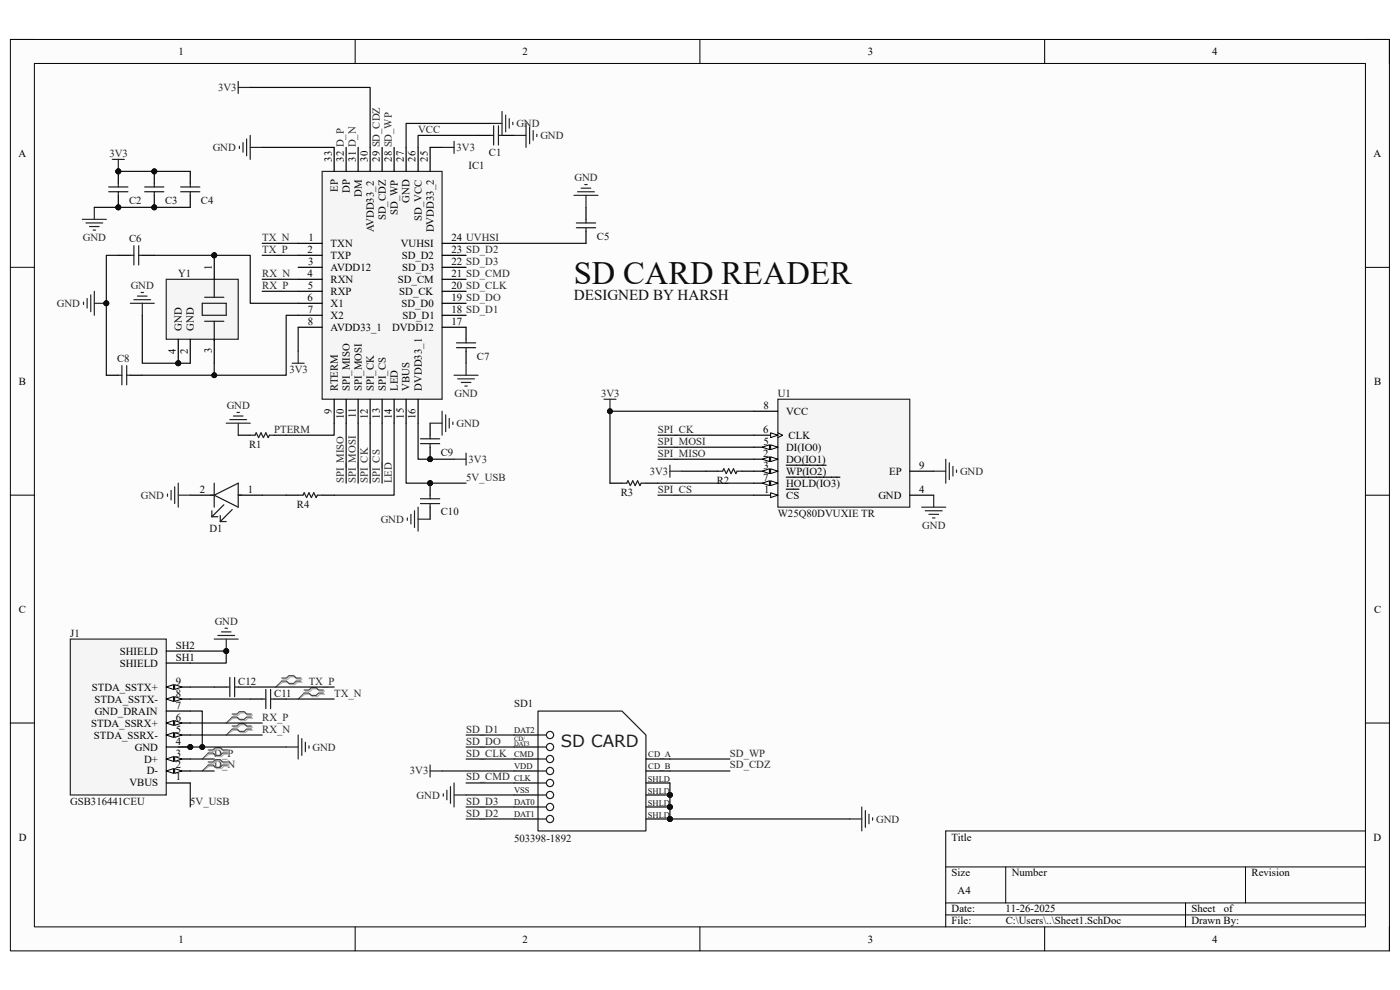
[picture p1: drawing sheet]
<svg xmlns="http://www.w3.org/2000/svg" width="297mm" height="210mm" viewBox="0 0 297 210" stroke-linecap="round" stroke-linejoin="round" font-family="sans-serif">
<path d="M2.2 8.4h292.6v193.3h-292.6z" fill-rule="evenodd" fill="#fcfcfc"/>
<path d="M2.2 8.4h292.6v193.3h-292.6z" fill="none" stroke="#000" stroke-width=".21"/>
<path d="M7.3 13.5h282.4v183.1h-282.4z" fill-rule="evenodd" fill="#fcfcfc"/>
<g fill="none" stroke="#000" stroke-width=".21">
<path d="M2.2 8.4h5.1M7.3 13.5h282.4v183.1h-282.4zM75.3 8.4v5.1M148.5 8.4v5.1M221.6 8.4v5.1M289.7 8.4h5.1v5.1M2.2 56.7h5.1M289.7 56.7h5.1M2.2 105h5.1M289.7 105.1h5.1M2.2 153.4h5.1M289.7 153.4h5.1"/>
<path d="M289.7 176.3h-89.1v20.3M75.3 196.6v5.1M148.5 196.6v5.1M200.6 183.9h89.1M200.6 191.5h89.1M200.6 194.1h89.1M213.4 183.9v7.6M221.6 196.6v5.1M251.5 191.5v5.1M264.2 183.9v7.6M294.8 196.6v5.1"/>
</g>
<path d="M165 84.7h28v22.9h-28z" fill-rule="evenodd" fill="#f5f5f5"/>
<path d="M165 84.7h28v22.9h-28z" fill="none" stroke="#262626" stroke-width=".25"/>
<path d="M159.9 87.2h5.1M159.9 105h5.1" fill="none" stroke="#000" stroke-width=".25"/>
<path d="M163.5 104.5l1.5 .5-1.5 .6z" fill="#fbfbfb"/>
<path d="M163.5 104.5l1.5 .5-1.5 .6z" fill="none" stroke="#000" stroke-width=".21"/>
<path d="M159.9 102.5h5.1M166.8 103.8h2.7" fill="none" stroke="#000" stroke-width=".25"/>
<path d="M163.5 102l1.5 .5-1.5 .5z" fill="#fbfbfb"/>
<path d="M163.5 102l1.5 .5-1.5 .5z" fill="none" stroke="#000" stroke-width=".21"/>
<path d="M161.7 102.5l1.5-.5v1z" fill="#fbfbfb"/>
<path d="M161.7 102.5l1.5-.5v1z" fill="none" stroke="#000" stroke-width=".21"/>
<path d="M159.9 100h5.1M166.8 101.2h11.4" fill="none" stroke="#000" stroke-width=".25"/>
<path d="M163.5 99.4l1.5 .6-1.5 .5z" fill="#fbfbfb"/>
<path d="M163.5 99.4l1.5 .6-1.5 .5z" fill="none" stroke="#000" stroke-width=".21"/>
<path d="M161.7 100l1.5-.6v1.1z" fill="#fbfbfb"/>
<path d="M161.7 100l1.5-.6v1.1z" fill="none" stroke="#000" stroke-width=".21"/>
<path d="M159.9 92.3h5.1M166.8 98.7h8.5" fill="none" stroke="#000" stroke-width=".25"/>
<path d="M163.5 91.8l1.5 .5-1.5 .5z" fill="#fbfbfb"/>
<path d="M163.5 91.8l1.5 .5-1.5 .5zM165 91.8l1 .5-1 .5" fill="none" stroke="#000" stroke-width=".21"/>
<path d="M159.9 94.9h5.1" fill="none" stroke="#000" stroke-width=".25"/>
<path d="M163.5 94.4l1.5 .5-1.5 .5z" fill="#fbfbfb"/>
<path d="M163.5 94.4l1.5 .5-1.5 .5z" fill="none" stroke="#000" stroke-width=".21"/>
<path d="M161.7 94.9l1.5-.5v1z" fill="#fbfbfb"/>
<path d="M161.7 94.9l1.5-.5v1z" fill="none" stroke="#000" stroke-width=".21"/>
<path d="M159.9 97.4h5.1" fill="none" stroke="#000" stroke-width=".25"/>
<path d="M163.5 96.9l1.5 .5-1.5 .5z" fill="#fbfbfb"/>
<path d="M163.5 96.9l1.5 .5-1.5 .5z" fill="none" stroke="#000" stroke-width=".21"/>
<path d="M161.7 97.4l1.5-.5v1z" fill="#fbfbfb"/>
<path d="M161.7 97.4l1.5-.5v1z" fill="none" stroke="#000" stroke-width=".21"/>
<path d="M193 100h5.1M193 105.1h5.1" fill="none" stroke="#000" stroke-width=".25"/>
<circle cx="37.8" cy="77.1" r=".51" fill="#0e0e0e"/>
<circle cx="37.8" cy="77.1" r=".51" fill="none" stroke="#0e0e0e" stroke-width=".21"/>
<circle cx="45.5" cy="54.2" r=".51" fill="#0e0e0e"/>
<circle cx="45.5" cy="54.2" r=".51" fill="none" stroke="#0e0e0e" stroke-width=".21"/>
<path d="M35.3 59.3h15.2v12.7h-15.2z" fill-rule="evenodd" fill="#f5f5f5"/>
<path d="M35.3 59.3h15.2v12.7h-15.2z" fill="none" stroke="#262626" stroke-width=".25"/>
<path d="M45.5 59.3v3.8M42.9 64.3h5.1v2.6h-5.1zM43.4 63.1h4.1M43.4 68.2h4.1M45.5 68.2v4" fill="none" stroke="#1c1c1c" stroke-width=".25"/>
<path d="M37.8 72v5.1M40.4 72v5.1" fill="none" stroke="#000" stroke-width=".25"/>
<circle cx="37.8" cy="77.1" r=".51" fill="#0e0e0e"/>
<circle cx="37.8" cy="77.1" r=".51" fill="none" stroke="#0e0e0e" stroke-width=".21"/>
<path d="M45.5 54.2v5.1" fill="none" stroke="#000" stroke-width=".25"/>
<circle cx="45.5" cy="54.2" r=".51" fill="#0e0e0e"/>
<circle cx="45.5" cy="54.2" r=".51" fill="none" stroke="#0e0e0e" stroke-width=".21"/>
<path d="M45.5 72v5.1" fill="none" stroke="#000" stroke-width=".25"/>
<path d="M17.7 64.1v.5M18.5 63.3v2.1M19.2 62.6v3.5M20 61.8v5.1M20 64.3h2.6" fill="none" stroke="#262626" stroke-width=".25"/>
<circle cx="22.6" cy="64.3" r=".51" fill="#0e0e0e"/>
<circle cx="22.6" cy="64.3" r=".51" fill="none" stroke="#0e0e0e" stroke-width=".21"/>
<path d="M25.1 54.2h2.5M30.2 54.2h2.5M22.6 79.6h2.5M27.6 79.6h2.6" fill="none" stroke="#000" stroke-width=".25"/>
<path d="M27.6 54.2h.8M28.4 52.1v4.1M29.4 52.1v4.1M29.4 54.2h.8M25.1 79.6h.8M25.9 77.6v4M26.9 77.6v4M26.9 79.6h.7" fill="none" stroke="#1c1c1c" stroke-width=".25"/>
<path d="M27.6 64.3h5.1M28.4 63.6h3.6M29.2 62.8h2M29.9 62.1h.5M30.2 64.3v2.6" fill="none" stroke="#262626" stroke-width=".25"/>
<path d="M68.3 36.4h25.5v48.3h-25.5z" fill-rule="evenodd" fill="#f5f5f5"/>
<g fill="none" stroke="#262626" stroke-width=".25">
<path d="M68.3 36.4h25.5v48.3h-25.5zM62 77.1h2.5M63.3 74.5v2.6M48 89.8h5.1M48.8 89h3.5M49.5 88.3h2.1M50.3 87.5h.5M50.5 89.8v2.5M96.3 97.4h2.6M98.9 96.1v2.6M35.5 104.8v.5M36.3 104v2.1"/>
<path d="M37.1 103.3v3.5M37.8 102.5v5.1M37.8 105h2.6"/>
</g>
<g fill="none" stroke="#000" stroke-width=".25">
<path d="M70.9 31.3v5.1M73.4 31.3v5.1M76 31.3v5.1M78.5 31.3v5.1M81.1 31.3v5.1M83.6 31.3v5.1M86.2 31.3v5.1M88.7 31.3v5.1M91.2 31.3v5.1M63.3 51.6h5M63.3 54.2h5M63.3 56.7h5"/>
<path d="M63.3 59.3h5M93.8 51.6h5.1M93.8 54.2h5.1M93.8 56.7h5.1M93.8 59.3h5.1M63.3 61.8h5M63.3 64.3h5M63.3 66.9h5M63.3 69.4h5M93.8 61.8h5.1M93.8 64.3h5.1M93.8 66.9h5.1"/>
<path d="M93.8 69.4h5.1M50.5 92.3h2.6M58.2 92.3h2.5M70.9 84.7v5.1M73.4 84.7v5.1M76 84.7v5.1M78.5 84.7v5.1M81.1 84.7v5.1M83.6 84.7v5.1M86.2 84.7v5.1M88.7 84.7v5.1M40.4 105h5.1"/>
<path d="M50.5 105h5.1M60.7 105h2.6M68.3 105h2.6"/>
</g>
<path d="M53.1 92.3h1l.3-.5 .5 1 .5-1 .5 1 .5-1 .5 1 .3-.5h1M44.7 105h.8M44.9 109.6h1.3M44.9 108.4v1.2M45.5 105l5-2.5v5.1zM45.5 102.5v5.1M46.7 110.6h1.3M46.7 109.4v1.2M47.5 107.1l-2.6 2.5M49.3 108.1l-2.6 2.5M50.5 105h.8M63.3 105h1l.2-.5 .5 1.1 .5-1.1 .6 1.1 .5-1.1 .5 1.1 .2-.6h1" fill="none" stroke="#1c1c1c" stroke-width=".25"/>
<circle cx="91.2" cy="97.4" r=".51" fill="#0e0e0e"/>
<circle cx="91.2" cy="97.4" r=".51" fill="none" stroke="#0e0e0e" stroke-width=".21"/>
<path d="M91.2 94.9v2.5" fill="none" stroke="#000" stroke-width=".25"/>
<circle cx="91.2" cy="97.4" r=".51" fill="#0e0e0e"/>
<circle cx="91.2" cy="97.4" r=".51" fill="none" stroke="#0e0e0e" stroke-width=".21"/>
<path d="M91.2 89.8v2.5" fill="none" stroke="#000" stroke-width=".25"/>
<path d="M89.2 93.1h4.1M89.2 94.1h4.1M91.2 92.3v.8M91.2 94.1v.8" fill="none" stroke="#1c1c1c" stroke-width=".25"/>
<circle cx="91.2" cy="102.5" r=".51" fill="#0e0e0e"/>
<circle cx="91.2" cy="102.5" r=".51" fill="none" stroke="#0e0e0e" stroke-width=".21"/>
<path d="M91.2 102.5v2.5M91.2 107.6v2.5" fill="none" stroke="#000" stroke-width=".25"/>
<circle cx="91.2" cy="102.5" r=".51" fill="#0e0e0e"/>
<circle cx="91.2" cy="102.5" r=".51" fill="none" stroke="#0e0e0e" stroke-width=".21"/>
<g fill="none" stroke="#1c1c1c" stroke-width=".25">
<path d="M104 28.7h.7M104.7 26.7v4.1M105.7 26.7v4.1M105.7 28.7h.8M122.3 47.3h4M122.3 48.3h4M124.3 46.5v.8M124.3 48.3v.8M96.8 72.7h4.1M96.8 73.8h4.1M98.9 72v.7M98.9 73.8v.7"/>
<path d="M89.2 105.8h4.1M89.2 106.8h4.1M91.2 105v.8M91.2 106.8v.8"/>
</g>
<g fill="none" stroke="#262626" stroke-width=".25">
<path d="M50.5 17.3v2.5M50.5 18.5h2.6M50.8 31v.5M51.6 30.2v2.1M52.3 29.5v3.5M53.1 31.3h2.5M53.1 28.7v5.1M93.8 31.3h2.5M96.3 30v2.5M104 26.2h2.5M106.5 23.6v5.1M107.3 24.4v3.6"/>
<path d="M108 25.2v2M108.8 25.9v.5M109.1 28.7h2.5M111.6 26.2v5.1M112.4 26.9v3.6M113.1 27.7v2M113.9 28.5v.5M123.3 39.9h2M124.1 39.2h.5M121.8 41.4h5.1M122.5 40.7h3.6M124.3 41.4v2.6"/>
<path d="M96.3 79.6h5.1M98.9 77.1v2.5M91.2 89.8h2.6M93.8 87.2v5.1M94.6 88v3.6M95.3 88.8v2M96.1 89.5v.5M97.1 80.4h3.6M97.9 81.1h2M98.6 81.9h.5M86.4 109.9v.5M87.2 109.1v2.1"/>
<path d="M87.9 108.4v3.5M88.7 107.6v5.1M88.7 110.1h2.5"/>
</g>
<path d="M101.4 28.7h2.6M106.5 28.7h2.6M124.3 44v2.5M124.3 49.1v2.5M98.9 69.4v2.6M98.9 74.5v2.6" fill="none" stroke="#000" stroke-width=".25"/>
<circle cx="25.1" cy="44" r=".51" fill="#0e0e0e"/>
<circle cx="25.1" cy="44" r=".51" fill="none" stroke="#0e0e0e" stroke-width=".21"/>
<circle cx="25.1" cy="36.4" r=".51" fill="#0e0e0e"/>
<circle cx="25.1" cy="36.4" r=".51" fill="none" stroke="#0e0e0e" stroke-width=".21"/>
<path d="M25.1 41.4v2.6" fill="none" stroke="#000" stroke-width=".25"/>
<circle cx="25.1" cy="44" r=".51" fill="#0e0e0e"/>
<circle cx="25.1" cy="44" r=".51" fill="none" stroke="#0e0e0e" stroke-width=".21"/>
<path d="M25.1 36.4v2.5" fill="none" stroke="#000" stroke-width=".25"/>
<circle cx="25.1" cy="36.4" r=".51" fill="#0e0e0e"/>
<circle cx="25.1" cy="36.4" r=".51" fill="none" stroke="#0e0e0e" stroke-width=".21"/>
<path d="M23.1 39.7h4M25.1 38.9v.8M23.1 40.7h4M25.1 40.7v.7" fill="none" stroke="#1c1c1c" stroke-width=".25"/>
<circle cx="32.7" cy="44" r=".51" fill="#0e0e0e"/>
<circle cx="32.7" cy="44" r=".51" fill="none" stroke="#0e0e0e" stroke-width=".21"/>
<circle cx="32.7" cy="36.4" r=".51" fill="#0e0e0e"/>
<circle cx="32.7" cy="36.4" r=".51" fill="none" stroke="#0e0e0e" stroke-width=".21"/>
<path d="M32.7 41.4v2.6" fill="none" stroke="#000" stroke-width=".25"/>
<circle cx="32.7" cy="44" r=".51" fill="#0e0e0e"/>
<circle cx="32.7" cy="44" r=".51" fill="none" stroke="#0e0e0e" stroke-width=".21"/>
<path d="M32.7 36.4v2.5" fill="none" stroke="#000" stroke-width=".25"/>
<circle cx="32.7" cy="36.4" r=".51" fill="#0e0e0e"/>
<circle cx="32.7" cy="36.4" r=".51" fill="none" stroke="#0e0e0e" stroke-width=".21"/>
<path d="M30.7 39.7h4.1M32.7 38.9v.8M38.3 39.7h4.1M40.4 38.9v.8M30.7 40.7h4.1M32.7 40.7v.7M38.3 40.7h4.1M40.4 40.7v.7" fill="none" stroke="#1c1c1c" stroke-width=".25"/>
<path d="M40.4 36.4v2.5M40.4 41.4v2.6" fill="none" stroke="#000" stroke-width=".25"/>
<path d="M23.8 33.8h2.6M25.1 33.8v2.6" fill="none" stroke="#262626" stroke-width=".25"/>
<circle cx="25.1" cy="36.4" r=".51" fill="#0e0e0e"/>
<circle cx="25.1" cy="36.4" r=".51" fill="none" stroke="#0e0e0e" stroke-width=".21"/>
<g fill="none" stroke="#262626" stroke-width=".25">
<path d="M17.5 46.5h5.1M18.2 47.3h3.6M19 48.1h2M19.8 48.8h.5M20 44v2.5M45.5 135.6h5M46.2 134.8h3.6M47 134h2M47.7 133.3h.5M48 135.6v2.5M60.7 158.5h2.6M63.3 155.9v5.1"/>
<path d="M64 156.7v3.5M64.8 157.5v2M65.5 158.2v.5"/>
</g>
<path d="M45.5 145.7h2.5M50.5 145.7h2.6M53.1 148.3h2.5M58.2 148.3h2.5" fill="none" stroke="#000" stroke-width=".25"/>
<path d="M48 145.7h.8M48.8 143.7v4.1M49.8 143.7v4.1M49.8 145.7h.7M55.6 148.3h.8M56.4 146.3v4M57.4 146.3v4M57.4 148.3h.8" fill="none" stroke="#1c1c1c" stroke-width=".25"/>
<circle cx="48" cy="138.1" r=".51" fill="#0e0e0e"/>
<circle cx="48" cy="138.1" r=".51" fill="none" stroke="#0e0e0e" stroke-width=".21"/>
<path d="M44.4 159.4h1.1l.5-.5h1l.5 .5h1M44.4 160h1.1l.5 .5h1l.5-.5h1M49.5 151.7h1l.5-.5h1.1l.5 .5h1M49.5 152.4h1l.5 .5h1.1l.5-.5h1M49.5 154.3h1l.5-.5h1.1l.5 .5h1M49.5 154.9h1l.5 .5h1.1l.5-.5h1M60 144.1h1l.5-.5h1.1l.5 .5h1M60 144.7h1l.5 .5h1.1l.5-.5h1M64.8 146.6h1l.5-.5h1l.5 .5h1.1M64.8 147.3h1l.5 .5h1l.5-.5h1.1M44.4 161.9h1.1l.5-.5h1l.5 .5h1M44.4 162.5h1.1l.5 .5h1l.5-.5h1" fill="none" stroke="#aeaeae" stroke-width=".25"/>
<path d="M44.4 160l-1.5 1M49.5 152.4l-1.5 1M49.5 154.9l-1.5 1M60 144.7l-1.5 1M64.8 147.3l-1.5 1M44.4 162.5l-1.5 1.1" fill="none" stroke="#aeaeae" stroke-width=".21"/>
<path d="M44.2 159.1h1l.5-.5h1l.5 .5h1M44.2 159.7h1l.5 .5h1l.5-.5h1M49.3 151.5h1l.5-.5h1l.5 .5h1M49.3 152.1h1l.5 .5h1l.5-.5h1M49.3 154h1l.5-.5h1l.5 .5h1M49.3 154.7h1l.5 .5h1l.5-.5h1M59.8 143.8h1l.5-.5h1l.5 .5h1M59.8 144.5h1l.5 .5h1l.5-.5h1M64.5 146.4h1l.6-.5h1l.5 .5h1M64.5 147h1l.6 .5h1l.5-.5h1M44.2 161.6h1l.5-.5h1l.5 .5h1M44.2 162.3h1l.5 .5h1l.5-.5h1" fill="none" stroke="#4c4c4c" stroke-width=".25"/>
<path d="M44.2 159.7l-1.3 1.3M49.3 154.7l-1.3 1.2M49.3 152.1l-1.3 1.3M59.8 144.5l-1.3 1.2M64.5 147l-1.2 1.3M44.2 162.3l-1.3 1.3" fill="none" stroke="#4c4c4c" stroke-width=".21"/>
<g fill="none" stroke="#262626" stroke-width=".25">
<path d="M128.1 84.7h2.6M129.4 84.7v2.5M142.1 98.7v2.5M142.1 100h2.6M198.1 100h2.5M200.6 97.4v5.1M201.4 98.2v3.5M202.2 98.9v2.1M202.9 99.7v.5M195.5 107.6h5.1M196.3 108.4h3.6M197.1 109.1h2"/>
<path d="M197.8 109.9h.6M198.1 105.1v2.5M91.2 162.3v2.5M91.2 163.6h2.6M94 168.4v.5M94.8 167.6v2.1M95.6 166.9v3.5M96.3 166.1v5.1M96.3 168.6h2.6M180.3 173.7h2.5M182.8 171.2v5.1M183.6 172v3.5"/>
<path d="M184.4 172.7v2.1M185.1 173.5v.5"/>
</g>
<path d="M149.8 100h2.5M157.4 100h2.5M129.4 102.5h2.5M137 102.5h2.6" fill="none" stroke="#000" stroke-width=".25"/>
<path d="M152.3 100h1l.3-.6 .5 1.1 .5-1.1 .5 1.1 .5-1.1 .5 1.1 .3-.5h1M131.9 102.5h1.1l.2-.5 .5 1 .5-1 .5 1 .6-1 .5 1 .2-.5h1" fill="none" stroke="#1c1c1c" stroke-width=".25"/>
<circle cx="129.4" cy="87.2" r=".51" fill="#0e0e0e"/>
<circle cx="129.4" cy="87.2" r=".51" fill="none" stroke="#0e0e0e" stroke-width=".21"/>
<circle cx="40.4" cy="158.5" r=".51" fill="#0e0e0e"/>
<circle cx="40.4" cy="158.5" r=".51" fill="none" stroke="#0e0e0e" stroke-width=".21"/>
<path d="M14.9 135.6h20.4v33h-20.4z" fill-rule="evenodd" fill="#f5f5f5"/>
<path d="M14.9 135.6h20.4v33h-20.4z" fill="none" stroke="#262626" stroke-width=".25"/>
<path d="M35.3 166.1h5.1M35.3 163.6h5.1" fill="none" stroke="#000" stroke-width=".25"/>
<path d="M35.3 163.6l1.5-.6v1.1z" fill="#fbfbfb"/>
<path d="M35.3 163.6l1.5-.6v1.1z" fill="none" stroke="#000" stroke-width=".21"/>
<path d="M37.1 163l1.5 .6-1.5 .5z" fill="#fbfbfb"/>
<path d="M37.1 163l1.5 .6-1.5 .5z" fill="none" stroke="#000" stroke-width=".21"/>
<path d="M35.3 161h5.1" fill="none" stroke="#000" stroke-width=".25"/>
<path d="M35.3 161l1.5-.5v1z" fill="#fbfbfb"/>
<path d="M35.3 161l1.5-.5v1z" fill="none" stroke="#000" stroke-width=".21"/>
<path d="M37.1 160.5l1.5 .5-1.5 .5z" fill="#fbfbfb"/>
<path d="M37.1 160.5l1.5 .5-1.5 .5z" fill="none" stroke="#000" stroke-width=".21"/>
<path d="M35.3 158.5h5.1" fill="none" stroke="#000" stroke-width=".25"/>
<circle cx="40.4" cy="158.5" r=".51" fill="#0e0e0e"/>
<circle cx="40.4" cy="158.5" r=".51" fill="none" stroke="#0e0e0e" stroke-width=".21"/>
<path d="M35.3 155.9h5.1" fill="none" stroke="#000" stroke-width=".25"/>
<path d="M35.3 155.9l1.5-.5v1z" fill="#fbfbfb"/>
<path d="M35.3 155.9l1.5-.5v1z" fill="none" stroke="#000" stroke-width=".21"/>
<path d="M37.1 155.4l1.5 .5-1.5 .5z" fill="#fbfbfb"/>
<path d="M37.1 155.4l1.5 .5-1.5 .5z" fill="none" stroke="#000" stroke-width=".21"/>
<path d="M35.3 153.4h5.1" fill="none" stroke="#000" stroke-width=".25"/>
<path d="M35.3 153.4l1.5-.5v1z" fill="#fbfbfb"/>
<path d="M35.3 153.4l1.5-.5v1z" fill="none" stroke="#000" stroke-width=".21"/>
<path d="M37.1 152.9l1.5 .5-1.5 .5z" fill="#fbfbfb"/>
<path d="M37.1 152.9l1.5 .5-1.5 .5z" fill="none" stroke="#000" stroke-width=".21"/>
<path d="M35.3 150.8h5.1M35.3 148.3h5.1" fill="none" stroke="#000" stroke-width=".25"/>
<path d="M35.3 148.3l1.5-.5v1z" fill="#fbfbfb"/>
<path d="M35.3 148.3l1.5-.5v1z" fill="none" stroke="#000" stroke-width=".21"/>
<path d="M37.1 147.8l1.5 .5-1.5 .5z" fill="#fbfbfb"/>
<path d="M37.1 147.8l1.5 .5-1.5 .5z" fill="none" stroke="#000" stroke-width=".21"/>
<path d="M35.3 145.7h5.1" fill="none" stroke="#000" stroke-width=".25"/>
<path d="M35.3 145.7l1.5-.5v1.1z" fill="#fbfbfb"/>
<path d="M35.3 145.7l1.5-.5v1.1z" fill="none" stroke="#000" stroke-width=".21"/>
<path d="M37.1 145.2l1.5 .5-1.5 .6z" fill="#fbfbfb"/>
<path d="M37.1 145.2l1.5 .5-1.5 .6z" fill="none" stroke="#000" stroke-width=".21"/>
<path d="M35.3 138.1h5.1M35.3 140.7h5.1" fill="none" stroke="#000" stroke-width=".25"/>
<circle cx="142.1" cy="171.2" r=".51" fill="#0e0e0e"/>
<circle cx="142.1" cy="171.2" r=".51" fill="none" stroke="#0e0e0e" stroke-width=".21"/>
<circle cx="142.1" cy="173.7" r=".51" fill="#0e0e0e"/>
<circle cx="142.1" cy="173.7" r=".51" fill="none" stroke="#0e0e0e" stroke-width=".21"/>
<circle cx="142.1" cy="168.6" r=".51" fill="#0e0e0e"/>
<circle cx="142.1" cy="168.6" r=".51" fill="none" stroke="#0e0e0e" stroke-width=".21"/>
<path d="M137 171.2h5.1" fill="none" stroke="#000" stroke-width=".25"/>
<circle cx="142.1" cy="171.2" r=".51" fill="#0e0e0e"/>
<circle cx="142.1" cy="171.2" r=".51" fill="none" stroke="#0e0e0e" stroke-width=".21"/>
<path d="M137 173.7h5.1" fill="none" stroke="#000" stroke-width=".25"/>
<circle cx="142.1" cy="173.7" r=".51" fill="#0e0e0e"/>
<circle cx="142.1" cy="173.7" r=".51" fill="none" stroke="#0e0e0e" stroke-width=".21"/>
<path d="M109.1 155.9h5M109.1 158.5h5M109.1 161h5M109.1 163.6h5M109.1 166.1h5M109.1 171.2h5M109.1 173.7h5M109.1 168.6h5M137 161h5.1M137 163.6h5.1M137 166.1h5.1M137 168.6h5.1" fill="none" stroke="#000" stroke-width=".25"/>
<circle cx="142.1" cy="168.6" r=".51" fill="#0e0e0e"/>
<circle cx="142.1" cy="168.6" r=".51" fill="none" stroke="#0e0e0e" stroke-width=".21"/>
<path d="M114.1 150.8h17.9l5 5.1v20.4h-22.9z" fill="none" stroke="#1c1c1c" stroke-width=".25"/>
<circle cx="116.7" cy="158.5" r=".76" fill="#fefefe"/>
<circle cx="116.7" cy="158.5" r=".76" fill="none" stroke="#1c1c1c" stroke-width=".25"/>
<circle cx="116.7" cy="161" r=".76" fill="#fefefe"/>
<circle cx="116.7" cy="161" r=".76" fill="none" stroke="#1c1c1c" stroke-width=".25"/>
<circle cx="116.7" cy="155.9" r=".76" fill="#fefefe"/>
<circle cx="116.7" cy="155.9" r=".76" fill="none" stroke="#1c1c1c" stroke-width=".25"/>
<circle cx="116.7" cy="163.6" r=".76" fill="#fefefe"/>
<circle cx="116.7" cy="163.6" r=".76" fill="none" stroke="#1c1c1c" stroke-width=".25"/>
<circle cx="116.7" cy="166.1" r=".76" fill="#fefefe"/>
<circle cx="116.7" cy="166.1" r=".76" fill="none" stroke="#1c1c1c" stroke-width=".25"/>
<circle cx="116.7" cy="171.2" r=".76" fill="#fefefe"/>
<circle cx="116.7" cy="171.2" r=".76" fill="none" stroke="#1c1c1c" stroke-width=".25"/>
<circle cx="116.7" cy="168.6" r=".76" fill="#fefefe"/>
<circle cx="116.7" cy="168.6" r=".76" fill="none" stroke="#1c1c1c" stroke-width=".25"/>
<circle cx="116.7" cy="173.7" r=".76" fill="#fefefe"/>
<g fill="none" stroke="#1c1c1c" stroke-width=".25">
<path d="M114.1 155.9h1.8M114.1 158.5h1.8M114.1 161h1.8M114.1 163.6h1.8M114.1 166.1h1.8M114.1 168.6h1.8M114.1 171.2h1.8M114.1 173.7h1.8"/>
<circle cx="116.7" cy="173.7" r=".76"/>
</g>
<path d="M25.1 54.2h-2.5v10.1" fill="none" stroke="#0e0e0e" stroke-width=".25"/>
<circle cx="22.6" cy="64.3" r=".51" fill="#0e0e0e"/>
<circle cx="22.6" cy="64.3" r=".51" fill="none" stroke="#0e0e0e" stroke-width=".21"/>
<path d="M22.6 64.3v15.3" fill="none" stroke="#0e0e0e" stroke-width=".25"/>
<circle cx="22.6" cy="64.3" r=".51" fill="#0e0e0e"/>
<circle cx="22.6" cy="64.3" r=".51" fill="none" stroke="#0e0e0e" stroke-width=".21"/>
<path d="M45.5 77.1v2.5h-15.3" fill="none" stroke="#0e0e0e" stroke-width=".25"/>
<circle cx="45.5" cy="79.6" r=".51" fill="#0e0e0e"/>
<circle cx="45.5" cy="79.6" r=".51" fill="none" stroke="#0e0e0e" stroke-width=".21"/>
<path d="M32.7 54.2h12.8" fill="none" stroke="#0e0e0e" stroke-width=".25"/>
<circle cx="45.5" cy="54.2" r=".51" fill="#0e0e0e"/>
<circle cx="45.5" cy="54.2" r=".51" fill="none" stroke="#0e0e0e" stroke-width=".21"/>
<path d="M37.8 77.1h2.6" fill="none" stroke="#0e0e0e" stroke-width=".25"/>
<circle cx="37.8" cy="77.1" r=".51" fill="#0e0e0e"/>
<circle cx="37.8" cy="77.1" r=".51" fill="none" stroke="#0e0e0e" stroke-width=".21"/>
<path d="M30.2 66.9v10.2h7.6" fill="none" stroke="#0e0e0e" stroke-width=".25"/>
<circle cx="37.8" cy="77.1" r=".51" fill="#0e0e0e"/>
<circle cx="37.8" cy="77.1" r=".51" fill="none" stroke="#0e0e0e" stroke-width=".21"/>
<path d="M45.5 54.2h7.6v10.1h10.2" fill="none" stroke="#0e0e0e" stroke-width=".25"/>
<circle cx="45.5" cy="54.2" r=".51" fill="#0e0e0e"/>
<circle cx="45.5" cy="54.2" r=".51" fill="none" stroke="#0e0e0e" stroke-width=".21"/>
<path d="M63.3 66.9h-2.6v12.7h-15.2" fill="none" stroke="#0e0e0e" stroke-width=".25"/>
<circle cx="45.5" cy="79.6" r=".51" fill="#0e0e0e"/>
<circle cx="45.5" cy="79.6" r=".51" fill="none" stroke="#0e0e0e" stroke-width=".21"/>
<path d="M63.3 69.4v5.1M83.6 89.8v15.2h-12.7M86.2 89.8v12.7h12.7M55.6 105h5.1" fill="none" stroke="#0e0e0e" stroke-width=".25"/>
<circle cx="91.2" cy="102.5" r=".51" fill="#0e0e0e"/>
<circle cx="91.2" cy="102.5" r=".51" fill="none" stroke="#0e0e0e" stroke-width=".21"/>
<path d="M88.7 89.8v7.6h7.6" fill="none" stroke="#0e0e0e" stroke-width=".25"/>
<circle cx="91.2" cy="97.4" r=".51" fill="#0e0e0e"/>
<circle cx="91.2" cy="97.4" r=".51" fill="none" stroke="#0e0e0e" stroke-width=".21"/>
<g fill="none" stroke="#0e0e0e" stroke-width=".25">
<path d="M53.1 18.5h25.4v12.8M25.1 36.4h15.3M55.6 31.3h15.3M91.2 31.3h2.6M101.4 28.7h-12.7v2.6M104 26.2h-17.8v5.1M55.6 51.6h7.7M55.6 59.3h7.7M55.6 54.2h7.7M98.9 51.6h25.4M55.6 61.8h7.7M70.9 89.8v2.5h-10.2"/>
<path d="M73.4 89.8v12.7M76 89.8v12.7M78.5 89.8v12.7M81.1 89.8v12.7"/>
</g>
<circle cx="25.1" cy="36.4" r=".51" fill="#0e0e0e"/>
<circle cx="25.1" cy="36.4" r=".51" fill="none" stroke="#0e0e0e" stroke-width=".21"/>
<circle cx="32.7" cy="36.4" r=".51" fill="#0e0e0e"/>
<circle cx="32.7" cy="36.4" r=".51" fill="none" stroke="#0e0e0e" stroke-width=".21"/>
<path d="M20 44h20.4" fill="none" stroke="#0e0e0e" stroke-width=".25"/>
<circle cx="25.1" cy="44" r=".51" fill="#0e0e0e"/>
<circle cx="25.1" cy="44" r=".51" fill="none" stroke="#0e0e0e" stroke-width=".21"/>
<circle cx="32.7" cy="44" r=".51" fill="#0e0e0e"/>
<circle cx="32.7" cy="44" r=".51" fill="none" stroke="#0e0e0e" stroke-width=".21"/>
<path d="M40.4 138.1h7.6" fill="none" stroke="#0e0e0e" stroke-width=".25"/>
<circle cx="48" cy="138.1" r=".51" fill="#0e0e0e"/>
<circle cx="48" cy="138.1" r=".51" fill="none" stroke="#0e0e0e" stroke-width=".21"/>
<path d="M40.4 153.4h15.2M40.4 155.9h15.2M60.7 148.3h10.2M40.4 161h5.1M40.4 163.6h5.1M142.1 173.7h38.2" fill="none" stroke="#0e0e0e" stroke-width=".25"/>
<circle cx="142.1" cy="173.7" r=".51" fill="#0e0e0e"/>
<circle cx="142.1" cy="173.7" r=".51" fill="none" stroke="#0e0e0e" stroke-width=".21"/>
<path d="M139.6 97.4h20.3M144.7 100h5.1M159.9 87.2h-30.5v15.3M139.6 105h20.3M139.6 102.5h20.3M93.8 163.6h15.3M98.9 168.6h10.2M142.1 163.6h12.7M142.1 161h12.7" fill="none" stroke="#0e0e0e" stroke-width=".25"/>
<circle cx="129.4" cy="87.2" r=".51" fill="#0e0e0e"/>
<circle cx="129.4" cy="87.2" r=".51" fill="none" stroke="#0e0e0e" stroke-width=".21"/>
<path d="M139.6 92.3h20.3M139.6 94.9h20.3M37.8 158.5h22.9" fill="none" stroke="#0e0e0e" stroke-width=".25"/>
<circle cx="42.9" cy="158.5" r=".51" fill="#0e0e0e"/>
<circle cx="42.9" cy="158.5" r=".51" fill="none" stroke="#0e0e0e" stroke-width=".21"/>
<circle cx="40.4" cy="158.5" r=".51" fill="#0e0e0e"/>
<circle cx="40.4" cy="158.5" r=".51" fill="none" stroke="#0e0e0e" stroke-width=".21"/>
<path d="M48 138.1v2.6h-7.6" fill="none" stroke="#0e0e0e" stroke-width=".25"/>
<circle cx="48" cy="138.1" r=".51" fill="#0e0e0e"/>
<circle cx="48" cy="138.1" r=".51" fill="none" stroke="#0e0e0e" stroke-width=".21"/>
<path d="M40.4 150.8h2.5v7.7M53.1 145.7h17.8M40.4 166.1v5.1" fill="none" stroke="#0e0e0e" stroke-width=".25"/>
<circle cx="42.9" cy="158.5" r=".51" fill="#0e0e0e"/>
<circle cx="42.9" cy="158.5" r=".51" fill="none" stroke="#0e0e0e" stroke-width=".21"/>
<path d="M40.4 145.7h5.1M40.4 148.3h12.7M98.9 155.9h10.2M98.9 158.5h10.2M98.9 171.2h10.2M98.9 161h10.2M98.9 166.1h10.2M98.9 173.7h10.2M142.1 166.1v7.6" fill="none" stroke="#0e0e0e" stroke-width=".25"/>
<circle cx="142.1" cy="168.6" r=".51" fill="#0e0e0e"/>
<circle cx="142.1" cy="168.6" r=".51" fill="none" stroke="#0e0e0e" stroke-width=".21"/>
<circle cx="142.1" cy="171.2" r=".51" fill="#0e0e0e"/>
<circle cx="142.1" cy="171.2" r=".51" fill="none" stroke="#0e0e0e" stroke-width=".21"/>
<circle cx="142.1" cy="173.7" r=".51" fill="#0e0e0e"/>
<circle cx="142.1" cy="173.7" r=".51" fill="none" stroke="#0e0e0e" stroke-width=".21"/>
<text font-size="6.9" fill="#0e0e0e" x="121.8" y="60.3">SD CARD READER</text>
<text font-size="3.6" fill="#1c1c1c" x="119" y="158.5">SD CARD</text>
<text font-size="3.2" fill="#0e0e0e" x="121.8" y="63.6">DESIGNED BY HARSH</text>
<g font-size="2.3">
<text x="37.9" y="11.7">1</text>
<text x="110.9" y="11.7">2</text>
<text x="184.1" y="11.7">3</text>
<text x="257.1" y="11.7">4</text>
<text x="3.9" y="33.3">A</text>
<text x="70.4" y="34.3" transform="rotate(-90 70.4 34.3)">33</text>
<text x="72.9" y="34.3" transform="rotate(-90 72.9 34.3)">32 D_P</text>
<text x="75.5" y="34.3" transform="rotate(-90 75.5 34.3)">31 D_N</text>
<text x="78" y="34.3" transform="rotate(-90 78 34.3)">30</text>
<text x="80.6" y="34.3" transform="rotate(-90 80.6 34.3)">29 SD_CDZ</text>
<text x="83.1" y="34.3" transform="rotate(-90 83.1 34.3)">28 SD_WP</text>
<text x="85.6" y="34.3" transform="rotate(-90 85.6 34.3)">27</text>
<text x="88.2" y="34.3" transform="rotate(-90 88.2 34.3)">26</text>
<text x="90.8" y="34.3" transform="rotate(-90 90.8 34.3)">25</text>
<text x="291.4" y="33.3">A</text>
<text x="71.7" y="40.7" transform="rotate(-90 71.7 40.7)">EP</text>
<text x="74.2" y="41" transform="rotate(-90 74.2 41)">DP</text>
<text x="76.8" y="41.8" transform="rotate(-90 76.8 41.8)">DM</text>
<text x="81.8" y="46.7" transform="rotate(-90 81.8 46.7)">SD_CDZ</text>
<text x="84.4" y="45.6" transform="rotate(-90 84.4 45.6)">SD_WP</text>
<text x="86.9" y="43" transform="rotate(-90 86.9 43)">GND</text>
<text x="89.5" y="46.9" transform="rotate(-90 89.5 46.9)">SD_VCC</text>
<text x="65.2" y="53.6">2</text>
<text x="65.4" y="51.1">1</text>
<text x="70.1" y="52.4">TXN</text>
<text x="79.3" y="49.3" transform="rotate(-90 79.3 49.3)">AVDD33_2</text>
<text x="85" y="52.4">VUHSI</text>
<text x="92" y="49.3" transform="rotate(-90 92 49.3)">DVDD33_2</text>
<text x="95.8" y="51.1">24 UVHSI</text>
<text x="95.8" y="53.6">23 SD_D2</text>
<text x="45" y="57.2" transform="rotate(-90 45 57.2)">1</text>
<text x="65.2" y="58.7">4</text>
<text x="65.4" y="56.2">3</text>
<text x="70.1" y="54.9">TXP</text>
<text x="70.1" y="57.4">AVDD12</text>
<text x="70.1" y="60">RXN</text>
<text x="84.4" y="60">SD_CM</text>
<text x="85.2" y="54.9">SD_D2</text>
<text x="85.3" y="57.4">SD_D3</text>
<text x="95.8" y="56.2">22 SD_D3</text>
<text x="95.8" y="58.7">21 SD_CMD</text>
<text x="65.2" y="63.8">6</text>
<text x="65.3" y="61.3">5</text>
<text x="70.1" y="62.6">RXP</text>
<text x="70.1" y="65.1">X1</text>
<text x="84.7" y="62.6">SD_CK</text>
<text x="85.2" y="65.1">SD_D0</text>
<text x="95.8" y="61.3">20 SD_CLK</text>
<text x="95.8" y="63.8">19 SD_DO</text>
<text x="38.6" y="70.2" transform="rotate(-90 38.6 70.2)">GND</text>
<text x="41.1" y="70.2" transform="rotate(-90 41.1 70.2)">GND</text>
<text x="65.3" y="66.4">7</text>
<text x="65.3" y="68.9">8</text>
<text x="70.1" y="67.6">X2</text>
<text x="70.1" y="70.2">AVDD33_1</text>
<text x="83.2" y="70.2">DVDD12</text>
<text x="85.4" y="67.6">SD_D1</text>
<text x="95.8" y="66.4">18 SD_D1</text>
<text x="95.8" y="68.9">17</text>
<text x="37.3" y="75.1" transform="rotate(-90 37.3 75.1)">4</text>
<text x="39.9" y="75.1" transform="rotate(-90 39.9 75.1)">2</text>
<text x="45" y="75" transform="rotate(-90 45 75)">3</text>
<text x="4" y="81.6">B</text>
<text x="71.7" y="82.9" transform="rotate(-90 71.7 82.9)">RTERM</text>
<text x="74.2" y="82.9" transform="rotate(-90 74.2 82.9)">SPI_MISO</text>
<text x="76.8" y="82.9" transform="rotate(-90 76.8 82.9)">SPI_MOSI</text>
<text x="79.3" y="82.9" transform="rotate(-90 79.3 82.9)">SPI_CK</text>
<text x="81.8" y="82.9" transform="rotate(-90 81.8 82.9)">SPI_CS</text>
<text x="84.4" y="82.9" transform="rotate(-90 84.4 82.9)">LED</text>
<text x="86.9" y="82.9" transform="rotate(-90 86.9 82.9)">VBUS</text>
<text x="89.5" y="82.9" transform="rotate(-90 89.5 82.9)">DVDD33_1</text>
<text x="291.5" y="81.6">B</text>
<text x="70.4" y="87.8" transform="rotate(-90 70.4 87.8)">9</text>
<text x="72.9" y="88.9" transform="rotate(-90 72.9 88.9)">10</text>
<text x="75.5" y="88.7" transform="rotate(-90 75.5 88.7)">11</text>
<text x="78" y="88.9" transform="rotate(-90 78 88.9)">12</text>
<text x="80.6" y="88.8" transform="rotate(-90 80.6 88.8)">13</text>
<text x="83.1" y="88.9" transform="rotate(-90 83.1 88.9)">14</text>
<text x="85.6" y="88.9" transform="rotate(-90 85.6 88.9)">15</text>
<text x="88.2" y="88.9" transform="rotate(-90 88.2 88.9)">16</text>
<text x="162" y="86.7">8</text>
<text x="166.8" y="88">VCC</text>
<text x="161.9" y="91.8">6</text>
<text x="162" y="94.4">5</text>
<text x="166.8" y="95.6">DI(IO0)</text>
<text x="167.3" y="93.1">CLK</text>
<text x="161.9" y="102">7</text>
<text x="161.9" y="96.9">2</text>
<text x="162" y="99.4">3</text>
<text x="166.8" y="100.7">WP(IO2)</text>
<text x="166.8" y="98.2">DO(IO1)</text>
<text x="188.6" y="100.7">EP</text>
<text x="195" y="99.4">9</text>
<text x="42.4" y="104.5">2</text>
<text x="52.6" y="104.5">1</text>
<text x="162.1" y="104.5">1</text>
<text x="166.8" y="105.8">CS</text>
<text x="166.8" y="103.3">HOLD(IO3)</text>
<text x="186.4" y="105.8">GND</text>
<text x="195" y="104.5">4</text>
<text x="4" y="130">C</text>
<text x="291.5" y="130">C</text>
<text x="37.3" y="137.6">SH2</text>
<text x="25.4" y="141.4">SHIELD</text>
<text x="25.4" y="138.9">SHIELD</text>
<text x="37.3" y="140.1">SH1</text>
<text x="19.5" y="146.5">STDA_SSTX+</text>
<text x="20.1" y="149.1">STDA_SSTX-</text>
<text x="37.3" y="147.8">8</text>
<text x="37.3" y="145.2">9</text>
<text x="19.3" y="154.1">STDA_SSRX+</text>
<text x="20.1" y="151.6">GND_DRAIN</text>
<text x="37.3" y="155.4">5</text>
<text x="37.3" y="152.9">6</text>
<text x="37.3" y="150.3">7</text>
<text x="19.9" y="156.7">STDA_SSRX-</text>
<text x="28.6" y="159.2">GND</text>
<text x="30.6" y="161.8">D+</text>
<text x="37.3" y="160.5">3</text>
<text x="37.3" y="157.9">4</text>
<text x="27.5" y="166.8">VBUS</text>
<text x="31.2" y="164.3">D-</text>
<text x="37.3" y="165.6">1</text>
<text x="37.3" y="163">2</text>
<text x="4" y="178.3">D</text>
<text x="201.9" y="178.3">Title</text>
<text x="291.4" y="178.3">D</text>
<text x="201.9" y="185.9">Size</text>
<text x="214.6" y="185.9">Number</text>
<text x="265.5" y="185.9">Revision</text>
<text x="203.2" y="189.7">A4</text>
<text x="201.9" y="193.5">Date:</text>
<text x="201.9" y="196.1">File:</text>
<text x="213.3" y="193.5">11-26-2025</text>
<text x="213.4" y="196.1">C:\Users\..\Sheet1.SchDoc</text>
<text x="252.8" y="196.1">Drawn By:</text>
<text x="252.8" y="193.5">Sheet</text>
<text x="259.6" y="193.5">of</text>
<text x="37.9" y="199.9">1</text>
<text x="110.9" y="199.9">2</text>
<text x="184.1" y="199.9">3</text>
<text x="257.1" y="199.9">4</text>
</g>
<g font-size="2.3" fill="#262626">
<text x="46.3" y="19.3">3V3</text>
<text x="88.7" y="28.2">VCC</text>
<text x="109.6" y="26.9">GND</text>
<text x="114.6" y="29.5">GND</text>
<text x="23.2" y="33.3">3V3</text>
<text x="45.1" y="32">GND</text>
<text x="96.9" y="32">3V3</text>
<text x="121.9" y="38.4">GND</text>
<text x="17.6" y="51.1">GND</text>
<text x="55.6" y="53.6">TX_P</text>
<text x="55.6" y="51.1">TX_N</text>
<text x="55.6" y="58.7">RX_N</text>
<text x="12.1" y="65.1">GND</text>
<text x="27.7" y="61.3">GND</text>
<text x="55.6" y="61.3">RX_P</text>
<text x="61.4" y="79.1">3V3</text>
<text x="48.1" y="86.7">GND</text>
<text x="96.4" y="84.2">GND</text>
<text x="127.5" y="84.2">3V3</text>
<text x="58.2" y="91.8">PTERM</text>
<text x="96.9" y="90.6">GND</text>
<text x="139.6" y="91.8">SPI_CK</text>
<text x="139.6" y="94.4">SPI_MOSI</text>
<text x="98.9" y="102">5V_USB</text>
<text x="99.4" y="98.2">3V3</text>
<text x="137.8" y="100.7">3V3</text>
<text x="139.6" y="96.9">SPI_MISO</text>
<text x="203.7" y="100.7">GND</text>
<text x="29.9" y="105.8">GND</text>
<text x="72.9" y="102.5" transform="rotate(-90 72.9 102.5)">SPI_MISO</text>
<text x="75.5" y="102.5" transform="rotate(-90 75.5 102.5)">SPI_MOSI</text>
<text x="78" y="102.5" transform="rotate(-90 78 102.5)">SPI_CK</text>
<text x="80.6" y="102.5" transform="rotate(-90 80.6 102.5)">SPI_CS</text>
<text x="83.1" y="102.5" transform="rotate(-90 83.1 102.5)">LED</text>
<text x="139.6" y="104.5">SPI_CS</text>
<text x="80.8" y="110.9">GND</text>
<text x="195.7" y="112.1">GND</text>
<text x="45.6" y="132.5">GND</text>
<text x="65.5" y="145.2">TX_P</text>
<text x="70.9" y="147.8">TX_N</text>
<text x="55.6" y="155.4">RX_N</text>
<text x="55.6" y="152.9">RX_P</text>
<text x="98.9" y="155.4">SD_D1</text>
<text x="45.5" y="160.5">D_P</text>
<text x="66.3" y="159.2">GND</text>
<text x="98.9" y="157.9">SD_DO</text>
<text x="98.9" y="160.5">SD_CLK</text>
<text x="154.9" y="160.5">SD_WP</text>
<text x="45.5" y="163">D_N</text>
<text x="87" y="164.3">3V3</text>
<text x="98.9" y="165.6">SD_CMD</text>
<text x="154.9" y="163">SD_CDZ</text>
<text x="40.3" y="170.7">5V_USB</text>
<text x="88.4" y="169.4">GND</text>
<text x="98.9" y="173.2">SD_D2</text>
<text x="98.9" y="170.7">SD_D3</text>
<text x="185.9" y="174.5">GND</text>
</g>
<g font-size="2.3" fill="#0e0e0e">
<text x="99.4" y="35.9">IC1</text>
<text x="103.7" y="33">C1</text>
<text x="27.4" y="43.2">C2</text>
<text x="35" y="43.2">C3</text>
<text x="42.6" y="43.2">C4</text>
<text x="27.4" y="51.4">C6</text>
<text x="126.6" y="50.8">C5</text>
<text x="37.8" y="58.7">Y1</text>
<text x="24.8" y="76.8">C8</text>
<text x="101.2" y="76.3">C7</text>
<text x="165" y="84.2">U1</text>
<text x="52.8" y="95.1">R1</text>
<text x="93.5" y="96.6">C9</text>
<text x="63" y="107.8">R4</text>
<text x="131.7" y="105.3">R3</text>
<text x="152.1" y="102.7">R2</text>
<text x="44.4" y="112.9">D1</text>
<text x="93.5" y="109.3">C10</text>
<text x="165" y="109.6">W25Q80DVUXIE TR</text>
<text x="14.9" y="135">J1</text>
<text x="50.5" y="145.2">C12</text>
<text x="58.2" y="147.8">C11</text>
<text x="109.1" y="150.1">SD1</text>
<text x="14.9" y="170.7">GSB316441CEU</text>
<text x="109.1" y="178.6">503398-1892</text>
</g>
<g font-size="1.8" fill="#0e0e0e">
<text x="109.1" y="155.5">DAT2</text>
<text x="109.1" y="160.6">CMD</text>
<text x="137.5" y="160.6">CD_A</text>
<text x="109.1" y="163.2">VDD</text>
<text x="109.1" y="165.7">CLK</text>
<text x="137.4" y="165.8">SHLD</text>
<text x="137.5" y="163.2">CD_B</text>
<text x="109.1" y="168.2">VSS</text>
<text x="109.1" y="170.8">DAT0</text>
<text x="109.1" y="173.3">DAT1</text>
<text x="137.4" y="168.4">SHLD</text>
<text x="137.4" y="173.4">SHLD</text>
<text x="137.4" y="170.9">SHLD</text>
</g>
<g font-size="1.4" fill="#0e0e0e">
<text x="109.1" y="158.2">DAT3</text>
<text x="109.1" y="157.1">CD/</text>
</g>
</svg>
